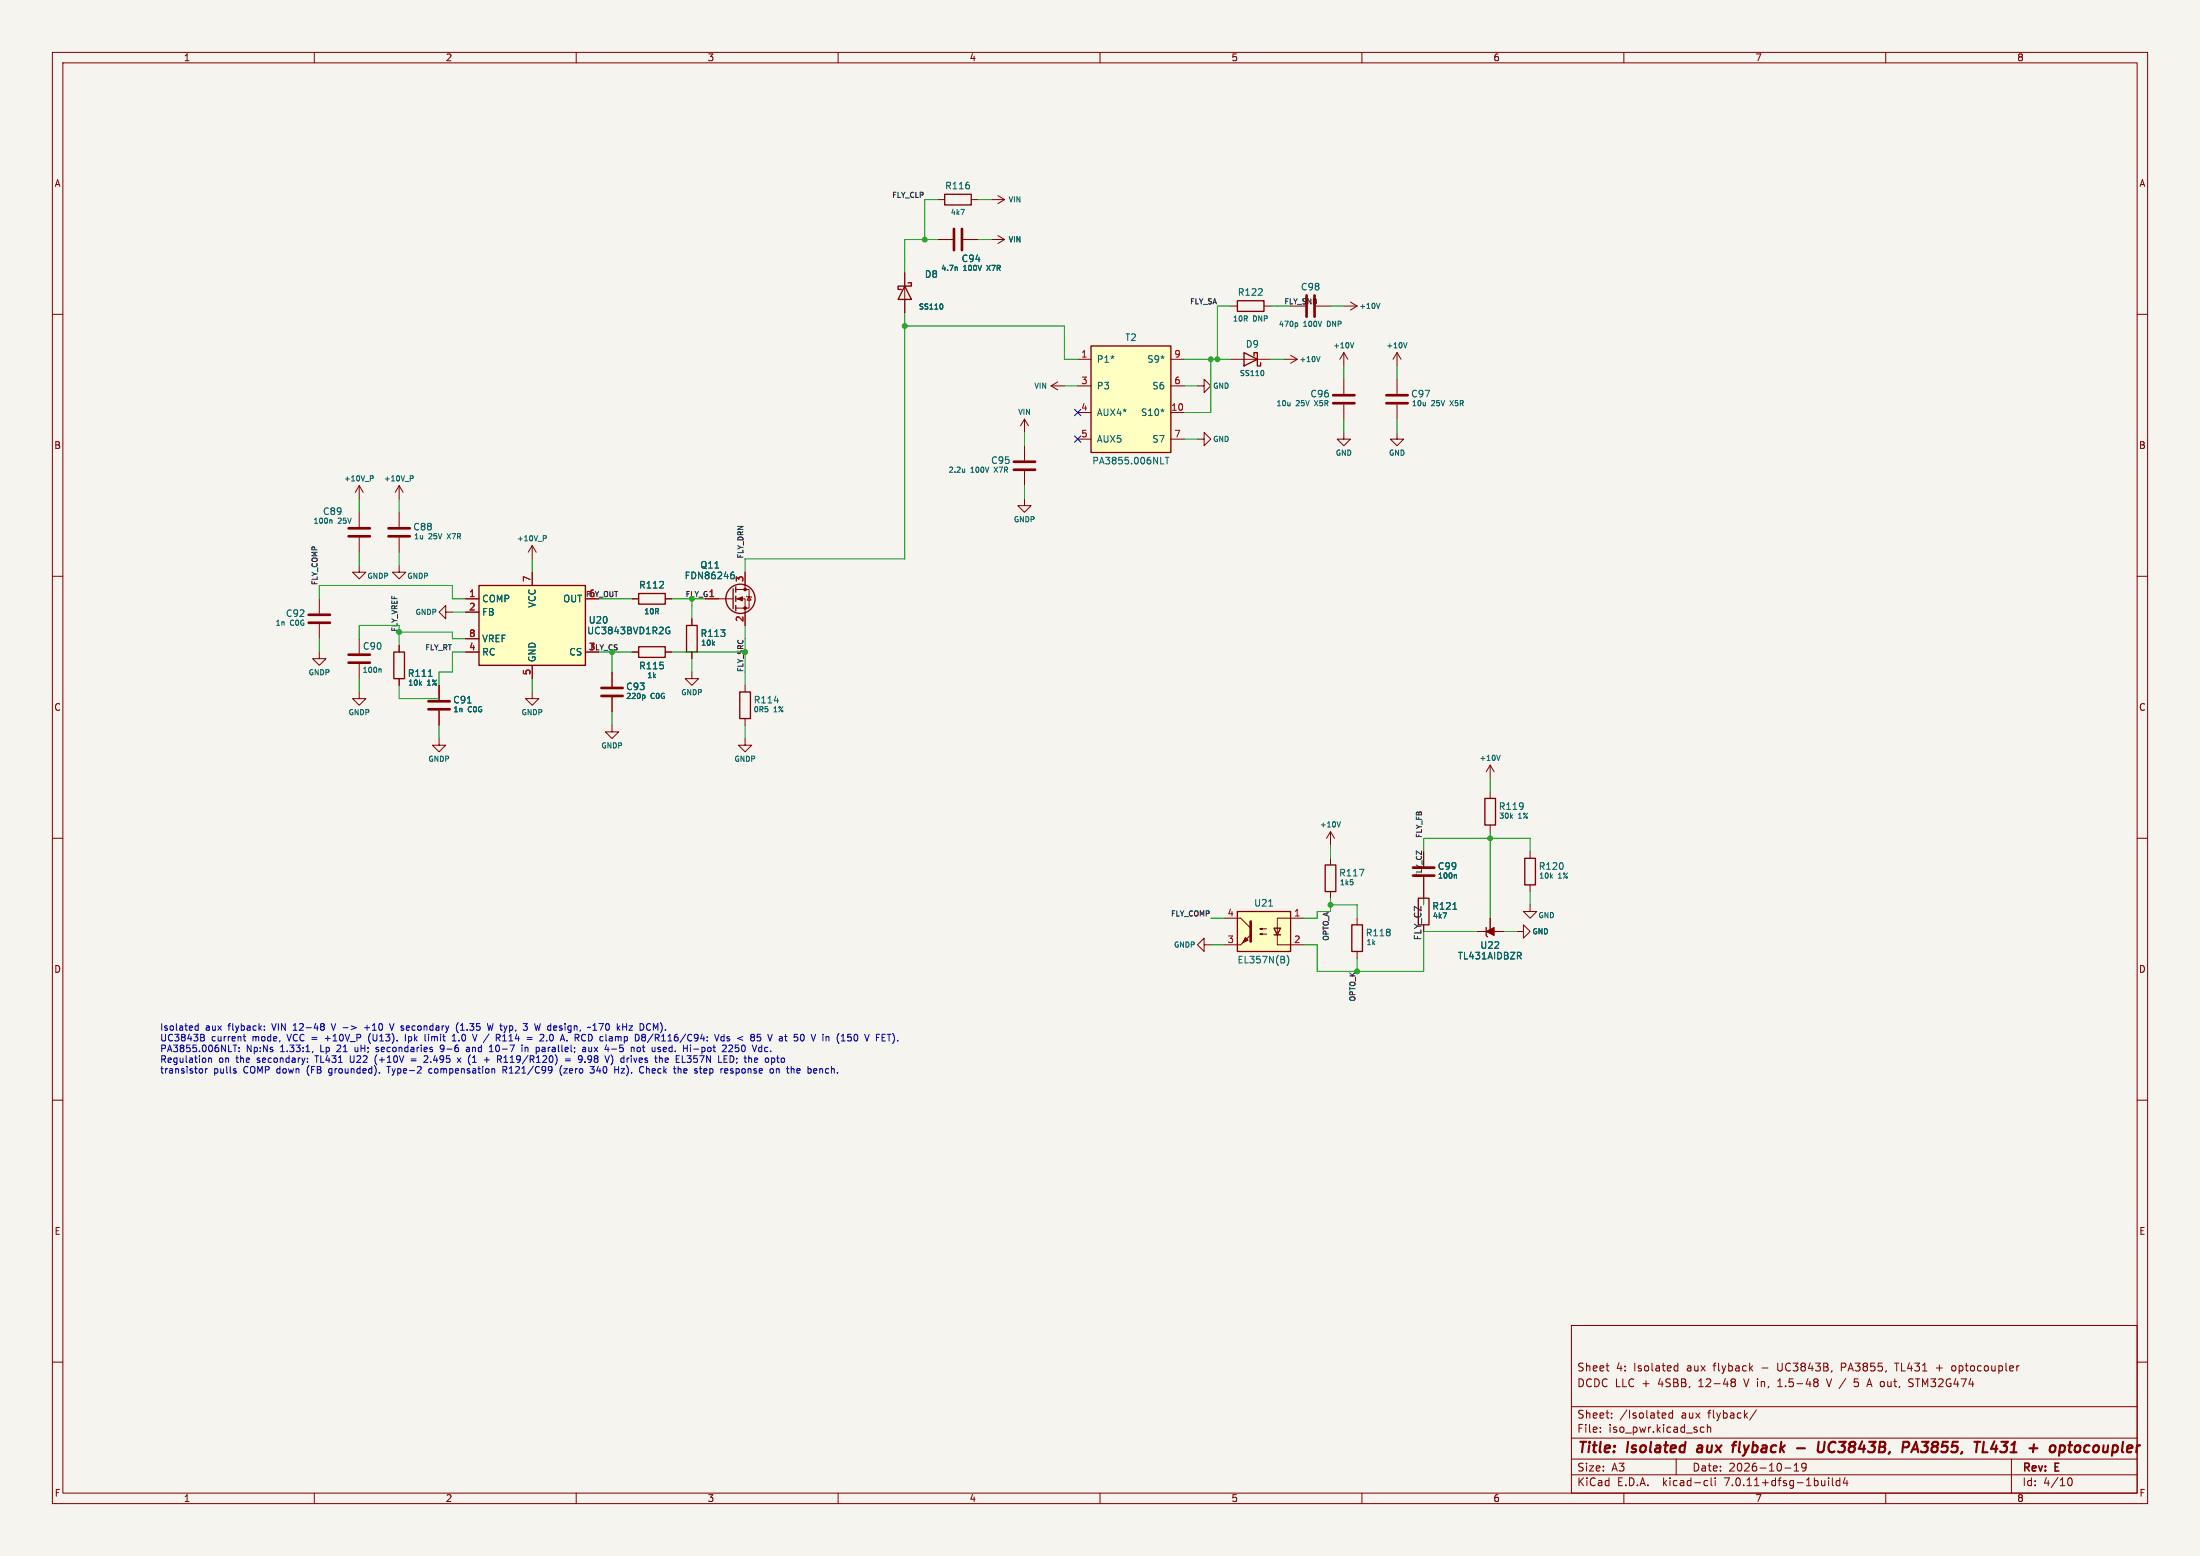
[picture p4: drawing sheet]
<svg xmlns="http://www.w3.org/2000/svg" width="420mm" height="297mm" viewBox="0 0 420 297" stroke-linecap="round" stroke-linejoin="round" font-family="sans-serif">
<path d="M0 0h420v297h-420z" fill="#f5f4ef" stroke="#f5f4ef" stroke-width=".19"/>
<g fill="none" stroke="#840000" stroke-width=".19">
<path d="M10 10h400v277h-400zM12 12h396v273h-396zM60 10v2M110 10v2M160 10v2M210 10v2M260 10v2M310 10v2M360 10v2M179.1 38.1h1.2M185.4 38.1h1.3M189.2 38.1h2.6"/>
<path d="M190.5 37.3l1.3 .8M191.8 38.1l-1.3 .8M10 60h2M172.7 52.1v7.6M179.1 45.7h2.8M183.9 45.7h2.8M189.2 45.7h2.6M190.5 45l1.3 .7M191.8 45.7l-1.3 .8M234.9 58.4h1.3M241.3 58.4h1.3M246.4 58.4h2.8"/>
<path d="M251.2 58.4h2.8M256.5 58.4h2.6M257.8 57.7l1.3 .7M259.1 58.4l-1.3 .8M408 60h2M200.7 73.7h2.5M200.7 73.7l1.2 .7M201.9 72.9l-1.2 .8M205.7 68.6h2.6M205.7 78.7h2.6M205.7 73.7h2.6M223.5 68.6h2.6"/>
<path d="M223.5 78.7h2.6M223.5 73.7h2.6M228.6 73.7h1.3v-1.3l1.2 1.3-1.2 1.2v-1.2M234.9 68.6h7.7M245.1 68.6h2.5M246.4 67.8l1.2 .8M247.6 68.6l-1.2 .7M256.5 67.3l-.7 1.3M256.5 67.3v2.6M256.5 72.4v2.8M256.5 77.2v2.8M256.5 67.3l.8 1.3"/>
<path d="M266.7 67.3l-.8 1.3M266.7 67.3v2.6M266.7 72.4v2.8M266.7 77.2v2.8M266.7 67.3l.8 1.3M68.6 92.7l-.8 1.3M68.6 92.7v2.6M68.6 97.8v2.8M68.6 92.7l.7 1.3M76.2 92.7l-.8 1.3M76.2 92.7v2.6M76.2 97.8v2.8"/>
<path d="M76.2 92.7l.8 1.3M195.6 95.3v1.2h1.2l-1.2 1.3-1.3-1.3h1.3M195.6 80l-.8 1.3M195.6 80v2.6M195.6 85.1v2.8M195.6 89.9v2.8M195.6 80l.7 1.3M205.7 83.8h2.6M223.5 83.8h2.6M228.6 83.8h1.3v-1.2l1.2 1.2-1.2 1.3v-1.3M256.5 82.6v1.2h1.3l-1.3 1.3-1.2-1.3h1.2M266.7 82.6v1.2h1.3l-1.3 1.3-1.3-1.3h1.3"/>
<path d="M10 110h2M61 114.3v2.8M61 119.1v2.8M68.6 108v1.2h1.2l-1.2 1.3-1.3-1.3h1.3M68.6 102.6v2.8M76.2 108v1.2h1.3l-1.3 1.3-1.3-1.3h1.3M76.2 102.6v2.8M85.1 116.8v-1.2l-1.3 1.2 1.3 1.3v-1.3h1.3M88.9 114.3h2.5M88.9 116.8h2.5M101.6 104.1l-.8 1.3M101.6 104.1v2.6"/>
<path d="M101.6 109.2v2.6M101.6 104.1l.8 1.3M111.8 114.3h2.5M120.6 114.3h1.3M127 114.3h1.3M132.1 118.1v1.3M134.6 114.3h5.4M140.5 114.3h1.7v5.1M140.5 112.5h2.5v3.6h-2.5M142.2 109.2v3.3M142.5 113.8l1 .2M143 113.9l.4 .7h-.8z"/>
<path d="M408 110h2M61 124.5v1.2h1.2l-1.2 1.3-1.3-1.3h1.3M68.6 132.1v1.3h1.2l-1.2 1.2-1.3-1.2h1.3M68.6 121.9v2.8M68.6 126.7v2.8M76.2 123.2v1.3M76.2 129.5v1.3M83.8 130.8v2.8M83.8 135.6v2.8M88.9 124.5h2.5M88.9 121.9h2.5M101.6 132.1v1.3h1.3l-1.3 1.2-1.3-1.2h1.3"/>
<path d="M101.6 127v2.5M111.8 124.5h2.5M116.8 138.4v1.3h1.3l-1.3 1.3-1.2-1.3h1.2M116.8 128.3v2.8M116.8 133.1v2.8M120.6 124.5h1.3M127 124.5h1.3M132.1 128.3v1.2h1.2l-1.2 1.3-1.3-1.3h1.3M132.1 124.5v1.2M142.2 130.8v1.3M142.2 137.2v1.2M10 160h2"/>
<path d="M83.8 141v1.2h1.3l-1.3 1.3-1.3-1.3h1.3M142.2 141v1.2h1.3l-1.3 1.3-1.2-1.3h1.2M254 158.8l-.8 1.2M254 158.8v2.5M254 158.8l.8 1.2M284.5 146.1l-.8 1.2M284.5 146.1v2.5M284.5 151.1v1.3M284.5 157.5v1.3M284.5 146.1l.7 1.2M408 160h2M233.7 175.3h3.2l1.9 1.9"/>
<path d="M240.5 178.3l.4-.1v.2l-.4-.1h1.3M240.5 177.3l.4-.1v.2l-.4-.1h1.3M243.8 178.4v1.9h5.1M248.9 175.3h-5.1v3.3M254 163.8v1.3M254 170.2v1.3M259.1 175.3v1.2M271.8 162.6v2.8M271.8 167.4v4.1M281.9 177.8h5.1M283.2 177.8h2.5M284.5 175.3v2.5"/>
<path d="M289.6 177.8h1.2v-1.3l1.3 1.3-1.3 1.3v-1.3M292.1 172.7v1.3h1.3l-1.3 1.3-1.3-1.3h1.3M292.1 162.6v1.2M292.1 168.9v1.3M229.9 180.3v-1.2l-1.3 1.2 1.3 1.3v-1.3h1.2M233.7 180.3h3.2M259.1 181.6v1.3M10 210h2M408 210h2M10 260h2M300 253h108v32h-108zM408 260h2"/>
<path d="M300 278.5h108M300 274.5h108M300 268.5h108M305.5 273.2v.2M305.5 272.5v.1M306.6 260.7h.6M307 261.7h.2M307.7 270.5v.2M307.7 269.8v.1M317.5 269.7l.4 .1 .1 .2-.7 .2M317.9 270.6l-.4 .1M319.3 269.8l-.4-.1-.3 .3 .1 .6h.6"/>
<path d="M319.3 269.2v1.5M319.9 260.7l.4 .1M320 278.5v3M320.3 261.6l-.4 .1M320.3 260.2v1.5M324.7 273.3h.6M324.7 272.5h.6M325.9 272.5l.3-.1 .3 .1 .1 .9M325.9 271.9v1.5M330.5 263.7l.2 .1M330.5 263.3l.2-.1 .5 .1 .1 .2-.3 .3M330.7 263.8h.3"/>
<path d="M330.7 263.8l-.2 .2M331 263.8l.3 .3-.1 .4-.2 .2-.5-.2M335.3 269.1l-1.3 1.9M339.4 264.7h.8M339.7 263.4l-.3 .2M342.5 279.7l.4-.4v1.5M344.8 279.9l-.3 .3h-.3l-.3-.3 .2-.5 .4-.1 .2 .1a.99 .99 0 0 1-.3 1.4h-.3M346.5 263.2h.3l.3 .3-.3 .3M346.5 263.8h.3M346.8 263.8l.2 .2 .1 .4-.3 .3h-.3M348.7 263.2l.5 1.5M351.5 261h.6"/>
<path d="M352.1 260.2h-.6v1.5M353.9 264.5l.6 .2M354.7 263.2h-.7l-.1 .7 .6-.1M356.5 264.3h.7M356.9 263.2l.5 1.5M361.7 260.2h.8M364.4 263.8l.7 .2 .1 .4-.3 .3-.5-.1M365.2 263.3l-.5-.1-.3 .1M369.7 261.1h1.1M373.2 260.8l-.3-.1-.3 .3 .1 .6h.5M384 278.5v6.5M385.3 260.7h.1"/>
<path d="M60 285v2M110 285v2M160 285v2M210 285v2M260 285v2M300 281.5h108M310 285v2M325.6 282.6l.4 .1M326 283.5l-.4 .1M326.7 282.1v1.3l.2 .2M327.4 282.1v.1M327.4 282.6v1"/>
<path d="M340.7 280.2h1.2M342.5 280.8h.9M349.1 282.1v.1M349.1 282.6v1M349.8 282.1v1.3l.2 .2M351.2 282.7l-.4-.1-.3 .3 .2 .6h.5M351.2 282.1v1.5M352.2 282l-.3 1.1h.9M352.6 282.6v1M360 285v2M394.7 282.7l.2-.5 .2-.1a.8 .8 0 0 1 .5 .7 .8 .8 0 0 1-.5 .8l-.2-.2-.2-.4"/>
</g>
<g fill="none" stroke="#840000" stroke-width=".4">
<path d="M324.1 276.5l-.2 .4 .3 .3M330.6 275.9h.8M331.5 275.2l-.4 .1-.1 .2-.2 1.7M343 276.4h1.6M347.2 275.2l-.2 1.6 .2 .3a.66 .66 0 0 0 .9-.3l.2-1.6M349.9 275.2a1.2 1.2 0 0 0-.6 1.9l.3 .1M363.4 275.2l.9 .1a.58 .58 0 0 1-.3 1M364.9 277.2l.9-2 .4 2M365.1 276.6h1M378.5 277.2h.9M380.7 275.1l-.6 1.4h1.2M381.1 275.9l-.1 1.3"/>
<path d="M392.3 276.1a.57 .57 0 0 0-.9 .2v.7a.57 .57 0 0 0 .9-.2M395.2 275.2l-.2 1.7M397.1 276.1a.57 .57 0 0 0-1 .2v.7a.57 .57 0 0 0 1-.2"/>
</g>
<g fill="none" stroke="#840000" stroke-width=".25">
<path d="M180.3 37.1h5.1v2h-5.1zM172.7 54.6l1.3 2.6h-2.6zM173.4 54h.6v.6h-2.6v.6h.7M236.2 57.4h5.1v2h-5.1zM208.3 66h15.2v20.4h-15.2zM237.5 67.3l2.5 1.3-2.5 1.3zM239.4 67.9v-.6h.6v2.6h.7v-.7M91.4 111.8h20.4v15.2h-20.4zM121.9 113.3h5.1v2h-5.1zM131.1 119.4h2v5.1h-2zM140 112.4v3.8M140.5 112v1"/>
<path d="M140.5 113.8v1M140.5 115.6v1M75.2 124.5h2v5h-2zM121.9 123.4h5.1v2.1h-5.1zM141.2 132.1h2.1v5.1h-2.1zM283.5 152.4h2v5.1h-2zM236.2 174h10.2v7.6h-10.2zM243.2 177.2h1.3l-.7 1.2zM243.2 178.4h1.3M253 165.1h2v5.1h-2zM258.1 176.5h2v5.1h-2zM270.8 171.5h2v5h-2z"/>
<path d="M283.7 177v1.6l.3 .2M291.1 163.8h2v5.1h-2z"/>
<circle cx="141.4" cy="114.3" r="2.79"/>
</g>
<g fill="none" stroke="#006464" stroke-width=".19">
<path d="M183.4 40h.7l-.4 1M179.9 58.1v.8M182.6 51l.2 .1v.5M263.4 57.9l-.3 1M222.2 78.2l-.3 .2 .2 .2M241.2 70.8v.8M247.5 61.6l.2 .2v.3l-.2 .2M252 68l-.3 1M258.4 65.4l-.3 1M268.6 65.4l-.3 1M63.1 99.2l.3 .2v.5M70.7 90.8h.4l.2 .2-.1 .3h-.5"/>
<path d="M78.3 90.8h.4l.2 .2-.1 .3h-.5M184.2 89.5v.7M184.2 90.1l-.2 .1M221.6 88.6h.6M222.4 87.3h.8M222.8 87.3v1.3M103.7 102.2h.4l.2 .2-.1 .3-.5 .1M127.8 119.8l-.3-.1-.3 .2M139.6 109.7h.4l.1 .1M140.1 109.2l-.4 .1M140.1 110.3l-.1 .2-.4-.1M72.5 127.7l.3 .1v.5"/>
<path d="M81.8 129.1h.7M89.2 134.2h.8M122.9 132.7l.2 .2v.2l-.2 .2M127.6 120.4h.3l-.1 .5-.3 .1-.3-.2M147.8 133.8h.8M255.9 156.8l-.3 1M286.4 144.1l-.3 1M242.2 173h.7M259.5 165.9h.9l-.6 1.3M276.1 174.2l-.4 1M277.4 173.6h.7M277.8 167l.2 .1v.5"/>
<path d="M245.7 182.4a1.46 1.46 0 0 1 0 1.9M290 182.4l.4 .6M290.2 181.8l.2 .2-.1 .3-.1 .1"/>
</g>
<g fill="none" stroke="#840000" stroke-width=".51">
<path d="M182.1 43.7v4.1M183.6 43.7v4.1M249.4 56.4v4.1M251 56.4v4.1M254.5 77h4.1M254.5 75.4h4.1M264.7 77h4M264.7 75.4h4M193.5 89.7h4.1M193.5 88.1h4.1M58.9 118.9h4.1M58.9 117.3h4.1"/>
<path d="M66.5 102.4h4.1M66.5 100.8h4.1M74.2 102.4h4M74.2 100.8h4M66.5 126.5h4.1M66.5 125h4.1M81.8 135.4h4.1M81.8 133.9h4.1M114.8 132.8h4.1M114.8 131.3h4.1M238.8 175.9v3.8M269.7 165.6h4.1"/>
<path d="M269.7 167.1h4.1"/>
</g>
<g fill="#ffffc2" stroke="#ffffc2" stroke-width=".19">
<path d="M208.3 66h15.2v20.4h-15.2z"/>
<path d="M91.4 111.8h20.4v15.2h-20.4z"/>
<path d="M236.2 174h10.2v7.6h-10.2z"/>
</g>
<g fill="#840000" stroke="#840000" stroke-width=".19">
<path d="M283.7 177.8l1.5-.8v1.6z"/>
<path d="M140.7 114.3l1-.4v.8z"/>
<path d="M236.9 180.3l1.9-1.9z"/>
<path d="M237.7 178.9l.6 .6-1.1 .5z"/>
<circle cx="142.2" cy="116.1" r=".25"/>
<circle cx="142.2" cy="112.5" r=".25"/>
</g>
<g fill="none" stroke="#0000c2" stroke-width=".19">
<path d="M37.8 195.4v1.3M37.8 195.9l-.3-.1-.3 .2 .2 .6h.4M38.3 197.4h.4M38.3 198h.4M38.7 198l.3 .3v.3l-.7 .1M39 197.7l-.3 .3M44.9 199.5v1.2M45.6 200v.1M46.6 197.4v1.1l.3 .2M50.5 196.5v.2M50.5 195.9v.1M56 196.7h.7"/>
<path d="M56.1 195.7h-.1M61.4 195.4h.3l.2 .2-.2 .3M61.4 195.9h.3M61.7 195.9l.2 .3v.2l-.2 .3h-.3M62.1 198.2h1M63.2 195.4l.5 1.3M67.8 199.9v.7l.2 .1M69.6 196.2h1M70.5 197.6a1.48 1.48 0 0 0 .2 1.6M74.4 195.4l.4 1.3 .4-1.3M77.4 197.4v1.3M81.8 197.9v.8"/>
<path d="M84 199.7l.2 .5h.4M86.3 198.7h.8M86.7 197.4v1.3M87.5 195.2a1.46 1.46 0 0 0 0 1.9M87.9 196.7h.7M88.3 195.4l-.4 .3M89.1 200h.4l.1 .7M91.1 197.4l-.5 1.3M93.1 195.4l.3 1.3 .2-1 .2 1 .3-1.3M93.8 199.5v1.2M95 198.1l.5 .6M96 198.7h.7"/>
<path d="M96.3 197.4v1.3M99.6 199.9v.8M100.2 199.9v.8M100.6 198h1M100.6 198.4h1M103.8 197.5v.5M103.9 199.9l-.4 .1M104.9 197.9l.1 .7M112.4 199.9v.7l.4 .1M113.2 196.7h.7M113.3 195.7l.3-.3v1.3M114.3 195.4h.9l-.6 1.3"/>
<path d="M115.8 199.4l-.3 .9M120.1 195.8h.6l-.6 .9h.6M122.7 198h.3M123 198l.2 .2v.3l-.2 .2h-.3M123.2 197.7l-.2 .3M124.7 197.4l-1.1 1.6M125.2 196.3l-.5-.9v1.3M125.9 199.9l.2 .1M126.7 200v.7M136.4 197.4l.4 1.3 .5-1.3M138.2 197.9h-.3l-.3 .2 .1 .5h.5M138.2 197.4v1.3"/>
<path d="M138.6 199.6v.4M139.3 197.9h-.3l-.2 .1v.2l.5 .1v.3h-.5M139.6 199.5l-.5 .1M139.9 199.7l-.1 .3-.7 .7h.8M140.4 199.5l-.1 .6 .2-.1M143.5 197.4h.3l.2 .3M143.5 198h.3M143.8 198l.2 .1M144 198.6l-.5 .1M144 197.9l-.2 .1M145.2 197.4h-.6l-.1 .6M146.6 200l-.4-.1-.2 .2 .1 .6h.5"/>
<path d="M146.6 197.4l.4 1.3M149.8 197.9h.5M150 197.4v1.1l.3 .2M154.9 197.4l.4 1.3 .4-1.3M168.4 198.7h.6M168.4 197.4h.6M169.4 197.4h.7M169.7 197.4v1.3M38.6 204.1v.6l-.3 .1M39.2 204v.8M39.3 204.1l-.1 .1M39.6 204h-.3"/>
<path d="M39.8 201.9v.9M39.8 202.1l.2-.2 .3 .1 .1 .8M44.9 204.4l.2 .2-.2 .2M44.9 204h.1M45.6 200.6v.1M58.7 202.7v.1M58.7 202v.1M59.7 200.7l-.1 .2M62.8 205.2l.1 .1M63 204l-.2 .2v.4l.2 .2M66.9 201.5v1l.2 .3M71.8 200.7h.3"/>
<path d="M71.8 200.1v.2h.3M71.9 201.3a1.46 1.46 0 0 0 0 2M72.4 204.7v.1M74.2 203.6v1.2M78.5 202.1h.9M78.5 202.5h.9M81.7 201.9l-.8 .9h.8M82.5 204h-.4l-.2 .2 .1 .6h.5M84.6 200.6l-.4 .1M87.3 201.9l.7 .9M88 201.9l-.7 .9M89.6 200.2l-.4 .1-.2 .1 .2 .3h.4"/>
<path d="M89.8 201.3l-.3 .4M90.2 202.8h.7M90.5 201.7l-.2 .1M92.4 202.3h1M92.9 201.8v1M93.4 200.7h.7M95 201.5v1.3M96.2 202.8h.7M96.3 204.2l.4 .6M96.4 201.7l-.2 .2M96.6 201.5v1.3M96.6 203.6h-.6v1.2"/>
<path d="M96.6 204.2h-.6M100.2 200l.4-.1 .2 .2M103.9 200.3h-.3l-.1 .1v.3h.4M107 203.9v.9l.3 .5M107.3 203.4l-.3 .3M107.6 204h.7l-.7 .8h.7M107.9 202.5h1M110.6 201.5l.5 .1v.6M111.8 200.2l-.4 .1-.2 .1 .2 .3h.4M111.8 200.1v.6M112.3 202.8h.3M112.5 201.5l-.3 .3v.3l.3 .2"/>
<path d="M113.4 203.6l-.4 .4 .4 .2v.4l-.2 .2h-.4M116.8 200.3h.9M116.9 201.7l.1 .5-.1 .7M117.4 204.2h.7M118.1 203.6v1.2M119.2 204l-.6 .8h.6M121.1 200.1v.6M121.7 200l-.1 .5 .2 .2 .4-.1v-.6M123.4 203.6v1.2M123.8 204l-.4 .1M125.9 200.3l.2 .2-.2 .2M127 202.4l.6-.2-.1-.2-.3-.1-.2 .2v.6h.5"/>
<path d="M127.2 200.2l-.6 .1M129.6 204l.4 .2v.6M131.2 201.5h.7l-.4 .5 .3 .1 .1 .1M131.9 202.5l-.2 .3-.5-.1M132.4 200.3h1M133.5 204h.5M133.9 204.8h.1M134.8 204l-.4 .2v.6h.4M135 204.3l-.6 .1M137.9 200.7h.7M139.4 201.5a.64 .64 0 0 1 .7 .7 .64 .64 0 0 1-.7 .6zM139.4 204.8h.4"/>
<path d="M139.8 204l-.4 .2 .1 .1 .3 .1M140.3 200.6l.2 .1M148.2 204.1l.2-.1h.3v.8M148.2 204v.8M149.5 201.9l-.3 .1-.1 .2 .1 .5 .3 .1M150.3 203.6v1M151 203.6v1.2M152.7 204.8h-.4M152.7 204.2v.1l-.6 .1M156.5 204.1l.4-.1 .1 .2M156.5 204v.8"/>
</g>
<g fill="none" stroke="#009600" stroke-width=".19">
<path d="M179.1 38.1h-2.6v7.6M186.7 38.1h2.5M172.7 59.7v47h-30.5v2.5M179.1 45.7h-6.4v6.4M186.7 45.7h2.5M234.9 58.4h-2.5v10.2M242.6 58.4h2.5M254 58.4h2.5M172.7 62.2h30.5v6.4h2.5M203.2 73.7h2.5M226.1 73.7h2.5M226.1 68.6h8.8"/>
<path d="M231.1 68.6v10.1h-5M242.6 68.6h2.5M256.5 69.9v2.5M266.7 69.9v2.5M68.6 95.3v2.5M76.2 95.3v2.5M195.6 82.6v2.5M195.6 92.7v2.6M226.1 83.8h2.5M256.5 80v2.6M266.7 80v2.6M61 114.3v-2.5h25.4v2.5h2.5"/>
<path d="M68.6 105.4v2.6M76.2 119.4h-7.6v2.5M76.2 105.4v2.6M86.4 116.8h2.5M101.6 106.7v2.5M114.3 114.3h2.5M118.1 114.3h2.5M128.3 114.3h2.5M134.6 114.3h-2.5v3.8M142.2 119.4v11.4M61 121.9v2.6M68.6 129.5v2.6"/>
<path d="M83.8 138.4v2.6M88.9 124.5h-2.5v3.8h-2.6v5.1h-7.6v-2.6M88.9 121.9h-2.5v-1.2h-10.2v2.5M101.6 129.5v2.6M114.3 124.5h2.5v3.8M116.8 135.9v2.5M118.1 124.5h2.5M128.3 124.5h13.9M132.1 125.7v2.6M142.2 138.4v2.6M284.5 148.6v2.5M284.5 158.8v16.5"/>
<path d="M231.1 175.3h2.6M254 172.7h5.1v2.6M254 161.3v2.5M254 171.5v2.5h-2.5v1.3h-2.6M271.8 162.6v-2.6h20.3v2.6M271.8 167.6v5.1M281.9 177.8h-10.1v7.6h-20.3v-5.1h-2.6M287 177.8h2.6M292.1 170.2v2.5M231.1 180.3h2.6M259.1 182.9v2.5"/>
</g>
<path d="M205.1 78.1l1.2 1.2M206.3 78.1l-1.2 1.2M205.1 83.2l1.2 1.2M206.3 83.2l-1.2 1.2" fill="none" stroke="#000084" stroke-width=".19"/>
<g fill="#009600" stroke="#009600" stroke-width=".19">
<circle cx="172.7" cy="62.2" r=".46"/>
<circle cx="176.5" cy="45.7" r=".46"/>
<circle cx="259.1" cy="185.4" r=".46"/>
<circle cx="284.5" cy="160" r=".46"/>
<circle cx="254" cy="172.7" r=".46"/>
<circle cx="231.1" cy="68.6" r=".46"/>
<circle cx="232.4" cy="68.6" r=".46"/>
<circle cx="116.8" cy="124.5" r=".46"/>
<circle cx="76.2" cy="120.7" r=".46"/>
<circle cx="142.2" cy="124.5" r=".46"/>
<circle cx="132.1" cy="114.3" r=".46"/>
</g>
<g font-size="2.8" fill="#840000">
<text x="301" y="277.9">Title:</text>
<text x="310.6" y="277.9">Isolated</text>
<text x="324.9" y="277.9">aux</text>
<text x="332.4" y="277.9">flyback</text>
<text x="350.2" y="277.9">UC3843B,</text>
<text x="367.2" y="277.9">PA3855,</text>
<text x="381.8" y="277.9">TL431</text>
<text x="393" y="277.9">+</text>
<text x="397.8" y="277.9">optocoupler</text>
</g>
<g font-size="2.1" fill="#840000">
<text x="301" y="262">Sheet</text>
<text x="308.5" y="262">4:</text>
<text x="311.9" y="262">Isolated</text>
<text x="322.2" y="262">aux</text>
<text x="327.4" y="262">flyback</text>
<text x="336.7" y="262">-</text>
<text x="339.9" y="262">UC3843B,</text>
<text x="352.2" y="262">PA3855,</text>
<text x="362.7" y="262">TL431</text>
<text x="370.6" y="262">+</text>
<text x="373.8" y="262">optocoupler</text>
<text x="301" y="265">DCDC LLC +</text>
<text x="316.7" y="265">4SBB,</text>
<text x="324.5" y="265">12-48</text>
<text x="333.4" y="265">V in,</text>
<text x="340.1" y="265">1.5-48</text>
<text x="349.7" y="265">V /</text>
<text x="355.1" y="265">5</text>
<text x="357.9" y="265">A out,</text>
<text x="366" y="265">STM32G474</text>
<text x="301" y="273.7">File:</text>
<text x="301" y="271">Sheet:</text>
<text x="307.1" y="273.7">iso_pwr.kicad_sch</text>
<text x="309.2" y="271">/Isolated</text>
<text x="321" y="271">aux</text>
<text x="326.2" y="271">flyback/</text>
<text x="301" y="281.1">Size:</text>
<text x="307.6" y="281.1">A3</text>
<text x="323" y="281.1">Date:</text>
<text x="330" y="281.1">2026-10-19</text>
<text x="386" y="281.3">Rev:</text>
<text x="392.4" y="281.3">E</text>
<text x="301" y="283.9">KiCad</text>
<text x="308.7" y="283.9">E.D.A.</text>
<text x="317.6" y="283.9">kicad-cli</text>
<text x="329.5" y="283.9">7.0.11+dfsg-1build4</text>
<text x="386" y="283.9">Id:</text>
<text x="390.1" y="283.9">4/10</text>
</g>
<g font-size="1.8" fill="#840000">
<text x="35" y="11.9">1</text>
<text x="85" y="11.9">2</text>
<text x="135" y="11.9">3</text>
<text x="185" y="11.9">4</text>
<text x="235" y="11.9">5</text>
<text x="285" y="11.9">6</text>
<text x="335" y="11.9">7</text>
<text x="385" y="11.9">8</text>
<text x="10.3" y="35.9">A</text>
<text x="408.3" y="35.9">A</text>
<text x="10.3" y="85.9">B</text>
<text x="408.2" y="85.9">B</text>
<text x="10.3" y="135.9">C</text>
<text x="408.2" y="135.9">C</text>
<text x="271.4" y="179.6" transform="rotate(-90 271.4 179.6)">FLY_CZ</text>
<text x="10.3" y="185.9">D</text>
<text x="408.2" y="185.9">D</text>
<text x="10.3" y="235.9">E</text>
<text x="408.3" y="235.9">E</text>
<text x="10.3" y="285.9">F</text>
<text x="35" y="286.9">1</text>
<text x="85" y="286.9">2</text>
<text x="135" y="286.9">3</text>
<text x="185" y="286.9">4</text>
<text x="235" y="286.9">5</text>
<text x="285" y="286.9">6</text>
<text x="335" y="286.9">7</text>
<text x="385" y="286.9">8</text>
<text x="408.3" y="285.9">F</text>
</g>
<g font-size="1.8" fill="#006464">
<text x="180.3" y="36.3">R116</text>
<text x="176.5" y="53.2">D8</text>
<text x="183.5" y="50.2">C94</text>
<text x="236.2" y="56.7">R122</text>
<text x="248.2" y="55.6">C98</text>
<text x="214.7" y="65.3">T2</text>
<text x="209.3" y="69.4">P1*</text>
<text x="218.9" y="69.4">S9*</text>
<text x="237.7" y="66.6">D9</text>
<text x="209.3" y="74.5">P3</text>
<text x="219.9" y="74.5">S6</text>
<text x="250.1" y="76">C96</text>
<text x="269.3" y="76">C97</text>
<text x="209.3" y="79.6">AUX4*</text>
<text x="217.7" y="79.6">S10*</text>
<text x="189.1" y="88.7">C95</text>
<text x="208.4" y="88.8">PA3855.006NLT</text>
<text x="209.3" y="84.7">AUX5</text>
<text x="219.9" y="84.7">S7</text>
<text x="61.6" y="98.5">C89</text>
<text x="78.8" y="101.4">C88</text>
<text x="121.9" y="112.5">R112</text>
<text x="130.6" y="110.8">FDN86246</text>
<text x="133.6" y="108.7">Q11</text>
<text x="54.5" y="118">C92</text>
<text x="91.9" y="115.2">COMP</text>
<text x="91.9" y="117.7">FB</text>
<text x="102.5" y="116.1" transform="rotate(-90 102.5 116.1)">VCC</text>
<text x="107.4" y="115.2">OUT</text>
<text x="112.3" y="119.2">U20</text>
<text x="69.2" y="124.2">C90</text>
<text x="91.9" y="125.3">RC</text>
<text x="91.9" y="122.8">VREF</text>
<text x="108.6" y="125.3">CS</text>
<text x="112" y="121.3">UC3843BVD1R2G</text>
<text x="133.6" y="121.8">R113</text>
<text x="77.8" y="129.4">R111</text>
<text x="102.5" y="126.5" transform="rotate(-90 102.5 126.5)">GND</text>
<text x="119.4" y="131.9">C93</text>
<text x="121.9" y="128">R115</text>
<text x="86.4" y="134.5">C91</text>
<text x="143.8" y="134.5">R114</text>
<text x="286" y="154.8">R119</text>
<text x="255.6" y="167.5">R117</text>
<text x="274.4" y="166.2">C99</text>
<text x="293.7" y="166.2">R120</text>
<text x="239.3" y="173.2">U21</text>
<text x="273.3" y="173.8">R121</text>
<text x="260.6" y="178.9">R118</text>
<text x="236.1" y="184.1">EL357N(B)</text>
<text x="278.2" y="183.3">TL431AIDBZR</text>
<text x="282.5" y="181.3">U22</text>
</g>
<g font-size="1.8" fill="#a90000">
<text x="206.3" y="68.3">1</text>
<text x="224.1" y="68.3">9</text>
<text x="206.3" y="73.4">3</text>
<text x="224.1" y="73.4">6</text>
<text x="206.3" y="78.5">4</text>
<text x="206.3" y="83.6">5</text>
<text x="223.5" y="78.5">10</text>
<text x="224.1" y="83.6">7</text>
<text x="101.3" y="111.2" transform="rotate(-90 101.3 111.2)">7</text>
<text x="142" y="111.2" transform="rotate(-90 142 111.2)">3</text>
<text x="89.5" y="114">1</text>
<text x="89.5" y="116.6">2</text>
<text x="112.3" y="114">6</text>
<text x="135.2" y="114">1</text>
<text x="142" y="118.8" transform="rotate(-90 142 118.8)">2</text>
<text x="89.5" y="124.2">4</text>
<text x="89.5" y="121.7">8</text>
<text x="112.3" y="124.2">3</text>
<text x="101.3" y="129" transform="rotate(-90 101.3 129)">5</text>
<text x="234.2" y="175">4</text>
<text x="246.9" y="175">1</text>
<text x="234.2" y="180.1">3</text>
<text x="246.9" y="180.1">2</text>
</g>
<g font-size="1.8" fill="#0000c2">
<text x="30.5" y="197.1">Isolated</text>
<text x="39.2" y="197.1">aux</text>
<text x="43.7" y="197.1">flyback:</text>
<text x="52.3" y="197.1">VIN</text>
<text x="56.5" y="197.1">12-48</text>
<text x="64" y="197.1">V -&gt;</text>
<text x="70.6" y="197.1">+10</text>
<text x="75.8" y="197.1">V secondary</text>
<text x="88.8" y="197.1">(1.35</text>
<text x="95" y="197.1">W typ,</text>
<text x="102.2" y="197.1">3</text>
<text x="104.6" y="197.1">W design,</text>
<text x="115.2" y="197.1">~170</text>
<text x="120.9" y="197.1">kHz</text>
<text x="125.5" y="197.1">DCM).</text>
<text x="30.5" y="199.1">UC3843B</text>
<text x="30.5" y="201.1">PA3855.006NLT:</text>
<text x="30.5" y="203.2">Regulation</text>
<text x="40.4" y="199.1">current</text>
<text x="41.7" y="203.2">on</text>
<text x="45.2" y="203.2">the</text>
<text x="47" y="201.1">Np:Ns</text>
<text x="48.3" y="199.1">mode,</text>
<text x="49.4" y="203.2">secondary:</text>
<text x="53.6" y="201.1">1.33:1,</text>
<text x="55.2" y="199.1">VCC =</text>
<text x="60.7" y="203.2">TL431</text>
<text x="61.4" y="201.1">Lp</text>
<text x="62.7" y="199.1">+10V_P</text>
<text x="64.8" y="201.1">21</text>
<text x="67.5" y="203.2">U22</text>
<text x="68.4" y="201.1">uH;</text>
<text x="71.2" y="199.1">(U13).</text>
<text x="72.4" y="203.2">(+10V</text>
<text x="72.6" y="201.1">secondaries</text>
<text x="78.4" y="199.1">Ipk</text>
<text x="79.5" y="203.2">=</text>
<text x="82.2" y="203.2">2.495</text>
<text x="82.4" y="199.1">limit</text>
<text x="85.1" y="201.1">9-6</text>
<text x="87.8" y="199.1">1.0</text>
<text x="88.9" y="203.2">x</text>
<text x="90.3" y="201.1">and</text>
<text x="91.1" y="203.2">(1</text>
<text x="92" y="199.1">V /</text>
<text x="94.3" y="203.2">+</text>
<text x="94.9" y="201.1">10-7</text>
<text x="96.8" y="199.1">R114</text>
<text x="97" y="203.2">R119/R120)</text>
<text x="101.3" y="201.1">in</text>
<text x="102.9" y="199.1">=</text>
<text x="104.2" y="201.1">parallel;</text>
<text x="105.6" y="199.1">2.0</text>
<text x="109.8" y="199.1">A. RCD clamp</text>
<text x="110.2" y="203.2">=</text>
<text x="112.9" y="203.2">9.98</text>
<text x="113.3" y="201.1">aux</text>
<text x="117.8" y="201.1">4-5</text>
<text x="118.3" y="203.2">V)</text>
<text x="121.4" y="203.2">drives</text>
<text x="122.9" y="201.1">not</text>
<text x="124.5" y="199.1">D8/R116/C94:</text>
<text x="127.1" y="201.1">used.</text>
<text x="128.2" y="203.2">the</text>
<text x="132.3" y="203.2">EL357N</text>
<text x="133.3" y="201.1">Hi-pot</text>
<text x="140.1" y="199.1">Vds</text>
<text x="140.7" y="203.2">LED;</text>
<text x="141" y="201.1">2250</text>
<text x="144.5" y="199.1">&lt;</text>
<text x="145.9" y="203.2">the</text>
<text x="147" y="201.1">Vdc.</text>
<text x="147.2" y="199.1">85</text>
<text x="150" y="203.2">opto</text>
<text x="150.8" y="199.1">V at</text>
<text x="156.1" y="199.1">50</text>
<text x="159.7" y="199.1">V in</text>
<text x="164.9" y="199.1">(150</text>
<text x="170.5" y="199.1">V FET).</text>
<text x="30.5" y="205.2">transistor</text>
<text x="40.8" y="205.2">pulls</text>
<text x="46.6" y="205.2">COMP down</text>
<text x="59.1" y="205.2">(FB</text>
<text x="63.4" y="205.2">grounded).</text>
<text x="74.8" y="205.2">Type-2</text>
<text x="82.9" y="205.2">compensation</text>
<text x="97.2" y="205.2">R121/C99</text>
<text x="108.3" y="205.2">(zero</text>
<text x="114.4" y="205.2">340</text>
<text x="119.2" y="205.2">Hz).</text>
<text x="124.2" y="205.2">Check</text>
<text x="131" y="205.2">the</text>
<text x="135.1" y="205.2">step</text>
<text x="140.3" y="205.2">response</text>
<text x="149.9" y="205.2">on</text>
<text x="153.4" y="205.2">the</text>
<text x="157.5" y="205.2">bench.</text>
</g>
<g font-size="1.4" fill="#0f0f0f">
<text x="170.2" y="37.8">FLY_CLP</text>
<text x="227.1" y="58.1">FLY_SA</text>
<text x="142" y="106.7" transform="rotate(-90 142 106.7)">FLY_DRN</text>
<text x="60.7" y="111.8" transform="rotate(-90 60.7 111.8)">FLY_COMP</text>
<text x="81.1" y="124.2">FLY_RT</text>
<text x="142" y="128.4" transform="rotate(-90 142 128.4)">FLY_SRC</text>
<text x="271.5" y="160" transform="rotate(-90 271.5 160)">FLY_FB</text>
<text x="271.5" y="167.6" transform="rotate(-90 271.5 167.6)">FLY_CZ</text>
<text x="223.4" y="175">FLY_COMP</text>
<text x="253.7" y="179.7" transform="rotate(-90 253.7 179.7)">OPTO_A</text>
<text x="258.8" y="191.3" transform="rotate(-90 258.8 191.3)">OPTO_K</text>
</g>
<g font-size="1.4" fill="#006464">
<text x="181.4" y="41.2">4k7</text>
<text x="192.4" y="38.8">VIN</text>
<text x="192.4" y="46.4">VIN</text>
<text x="179.6" y="51.9">4.7n</text>
<text x="183.9" y="51.9">100V</text>
<text x="188.6" y="51.9">X7R</text>
<text x="175.3" y="59.3">SS110</text>
<text x="259.4" y="59.1">+10V</text>
<text x="235.3" y="61.6">10R</text>
<text x="239.2" y="61.6">DNP</text>
<text x="244" y="62.6">470p</text>
<text x="248.8" y="62.6">100V</text>
<text x="253.6" y="62.6">DNP</text>
<text x="236.6" y="72">SS110</text>
<text x="248" y="69.3">+10V</text>
<text x="254.4" y="66.7">+10V</text>
<text x="264.6" y="66.7">+10V</text>
<text x="197.4" y="74.4">VIN</text>
<text x="231.5" y="74.4">GND</text>
<text x="243.6" y="77.7">10u</text>
<text x="247.4" y="77.7">25V</text>
<text x="251.2" y="77.7">X5R</text>
<text x="269.4" y="77.7">10u</text>
<text x="273.2" y="77.7">25V</text>
<text x="277" y="77.7">X5R</text>
<text x="194.3" y="79.4">VIN</text>
<text x="231.5" y="84.5">GND</text>
<text x="254.9" y="87.2">GND</text>
<text x="265" y="87.2">GND</text>
<text x="65.6" y="92.1">+10V_P</text>
<text x="73.2" y="92.1">+10V_P</text>
<text x="181" y="90.4">2.2u</text>
<text x="185.3" y="90.4">100V</text>
<text x="190" y="90.4">X7R</text>
<text x="59.7" y="100.2">100n</text>
<text x="64.5" y="100.2">25V</text>
<text x="193.4" y="99.9">GNDP</text>
<text x="78.9" y="103.1">1u</text>
<text x="81.8" y="103.1">25V</text>
<text x="85.6" y="103.1">X7R</text>
<text x="98.6" y="103.5">+10V_P</text>
<text x="70" y="110.7">GNDP</text>
<text x="77.6" y="110.7">GNDP</text>
<text x="52.5" y="119.6">1n</text>
<text x="55.4" y="119.6">C0G</text>
<text x="79.2" y="117.6">GNDP</text>
<text x="122.9" y="117.4">10R</text>
<text x="133.7" y="123.4">10k</text>
<text x="58.8" y="129.1">GNDP</text>
<text x="69.1" y="128.6">100n</text>
<text x="77.8" y="131.1">10k</text>
<text x="81.5" y="131.1">1%</text>
<text x="123.5" y="129.6">1k</text>
<text x="66.4" y="136.7">GNDP</text>
<text x="86.4" y="136.1">1n</text>
<text x="89.3" y="136.1">C0G</text>
<text x="99.4" y="136.7">GNDP</text>
<text x="119.4" y="133.6">220p</text>
<text x="124.2" y="133.6">C0G</text>
<text x="129.9" y="132.9">GNDP</text>
<text x="143.8" y="136.1">0R5</text>
<text x="147.7" y="136.1">1%</text>
<text x="114.7" y="143.1">GNDP</text>
<text x="81.7" y="145.6">GNDP</text>
<text x="140.1" y="145.6">GNDP</text>
<text x="282.4" y="145.4">+10V</text>
<text x="251.9" y="158.1">+10V</text>
<text x="286.1" y="156.5">30k</text>
<text x="289.8" y="156.5">1%</text>
<text x="274.4" y="167.9">100n</text>
<text x="293.7" y="167.9">10k</text>
<text x="297.4" y="167.9">1%</text>
<text x="255.7" y="169.2">1k5</text>
<text x="273.4" y="175.5">4k7</text>
<text x="292.4" y="178.5">GND</text>
<text x="293.6" y="175.4">GND</text>
<text x="224" y="181.1">GNDP</text>
<text x="260.8" y="180.6">1k</text>
</g>
<g font-size="1.4" fill="#009600">
<text x="245.1" y="58.1">FLY_SNB</text>
<text x="111.7" y="114">FLY_OUT</text>
<text x="130.8" y="114">FLY_G</text>
<text x="75.9" y="120.7" transform="rotate(-90 75.9 120.7)">FLY_VREF</text>
<text x="112.6" y="124.2">FLY_CS</text>
</g>
</svg>
